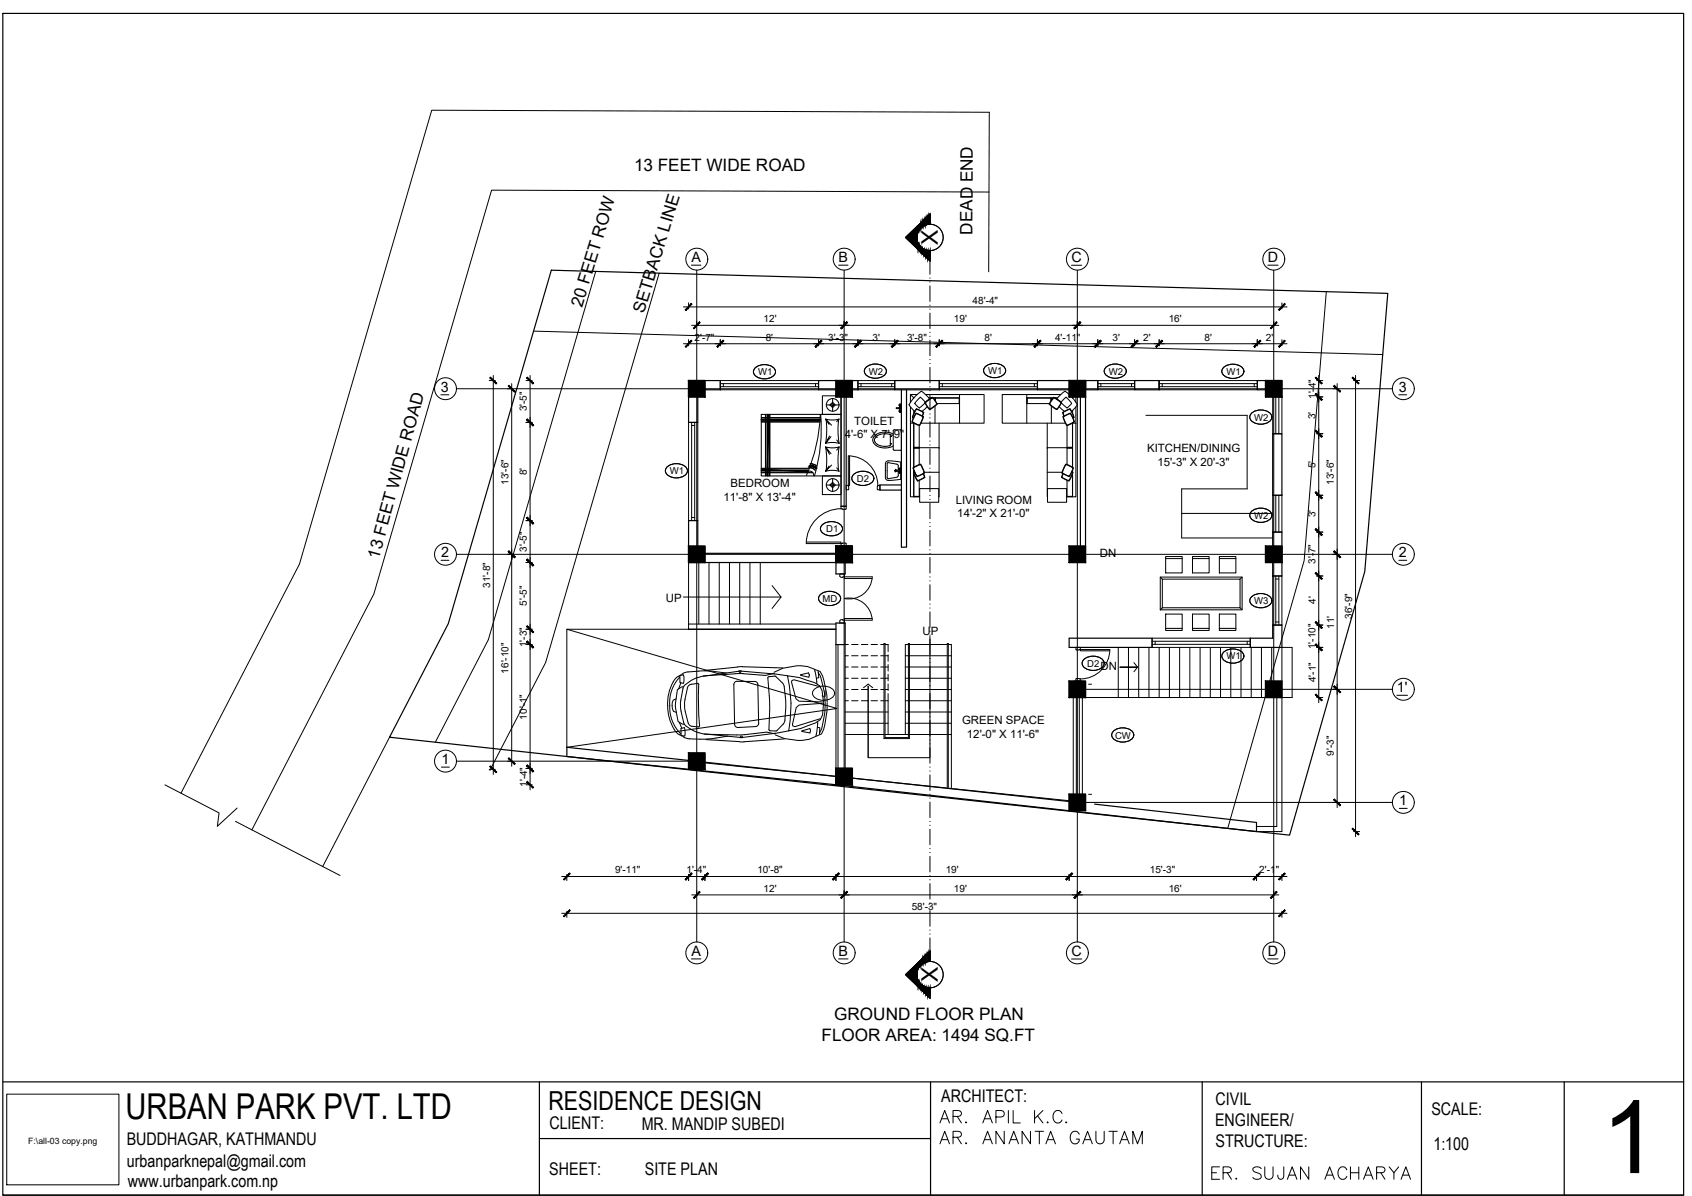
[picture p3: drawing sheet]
<svg xmlns="http://www.w3.org/2000/svg" width="420mm" height="297mm" viewBox="0 0 420 297" stroke-linecap="round" stroke-linejoin="round" font-family="sans-serif">
<!-- layer: THIETBI -->
<g fill="none" stroke="#000" stroke-width=".25">
<path d="M226.1 98l.8 .8M226.9 98.8v.1M227.8 98h-1.7v1.9M228.6 98.7l.9 .9 .2 .5M228.6 98.7l-1.4 1.5M229.8 98h14.6v7.1h-15.7M230.6 98.8h.8M230.8 99.1l-1.9-1.9a8 8 0 0 0-3.1 3.4l1.3 1.6M231.5 98.8l1.1 1.5M231.5 98.8l-1.7 1.2M231.6 98.7l-1.9 1.3M231.6 98.7l1.1 1.7-1 .8-.9 .5-1.1-1.6"/>
<path d="M231.7 98.8h6.6M232 99.2h.1M232.2 98.8v.6M232.3 98.9v.7M238.2 98.9v1.3M238.3 98.9h-6.1v.6M238.3 98v7.1M255 98.8h6.6M255 98v7.1M255.1 98.9v1.3M261 98.9v.7M261 98.9h-6v1.3h5.6"/>
<path d="M261.1 98.8l-.1 .7M261.2 99.2h.1M261.7 98.7l-1.2 1.7 1.9 1.3 1.2-1.7-1.9-1.3M261.9 98.8h.8M262.4 99.1l2-1.9a7.8 7.8 0 0 1 3.1 3.4l-1.4 1.6M263.4 98h-14.5v7.1h15.6M264.7 98.7l-1.2 1.2M264.7 98.7l.6 .5 .8 1M265.5 98h1.7v1.9M267.2 98l-.9 .9M217.3 109.8a3.6 3.6 0 0 0 3.8 .8M217.3 108.8l-.2 .5 .2 .5"/>
<path d="M217.6 110.7l.9 .4M217.6 107.9a1.55 1.55 0 0 0-.9 1.4 1.55 1.55 0 0 0 .9 1.4M218.5 107.5l-.9 .4M218.6 107.5l1.2-.2 1.2 .2M218.6 111.1l1.2 .2 1.2-.2M220.6 114.9l2.3 .5 .2 .3v1.1M220.6 114.9l-.3 .2 .1 3.7 2.5-.4 .2-.3v-1.1M221 107.5l.8 .3M221.1 108.3l.2 .1zM221.1 110.2l.2 .1zM221.1 108v2.6M221.1 107.9a3.6 3.6 0 0 0-3.8 .9"/>
<path d="M221.8 107v4.6l.3 .2 1.7-.1v-4.7M221.8 110.7l-.8 .4M222.1 106.8h1.5M222.1 106.7l-.3 .3M222.1 116.9h.6M222.4 116.6v.6M222.6 101.5h.8M222.6 101.5v-.2l1.1-.1v.3h-.3M222.7 116.8v.2l.6 .1M223.2 116.8v-.5h.4v1.2h-.4v-.4M223.2 101.3a.31 .31 0 0 1 .5-.2 .31 .31 0 0 1 0 .5 .31 .31 0 0 1-.5-.1M223.3 116.7l-.6 .1"/>
<path d="M223.3 117v.2M223.3 116.6v.1M223.3 116.7h.1M223.3 102.2l.2 .1M223.3 100.7l.2 .1M223.4 102.1h.1M223.4 100.6h.1M223.4 116.6v.1M223.4 117.1v.1M223.5 100.4l-.2 .2M223.5 116.6v.6M223.5 102l-.1 .1"/>
<path d="M223.5 100.5h.1M223.5 100.7v.1M223.5 102.2v.1M223.6 100.5h.1M223.6 100.7v.1M223.6 101.9v.1M223.6 102.2v.1M223.6 100.4l.1 .2M223.6 101.9l.1 .1M223.6 106.7l.3 .3M223.6 102.1h.1M223.6 100.6h.1"/>
<path d="M223.7 114.8v4.2M223.7 102.2l-.1 .1M223.7 100.7l-.1 .1M223.9 118.9l-.7 .2a5.6 5.6 0 0 1-3.1 0l-.2-.5v-3.5l.2-.4a6.8 6.8 0 0 1 3.8 .2l-.1 4M226.1 105.1v18.3h2.3M226.1 105.1h.8M226.1 101.1v4M226.5 104.8l1 .6 .9 .2M226.5 104.8l.3-1 .7-1.2 .7 .3 1.1 .6-.9 2.1M226.6 103.7l.2 .1M226.9 111.3h1.4M226.9 105.2h.2"/>
<path d="M226.9 111.1h1.4M226.9 111.2h6.3v.1M226.9 102v.6M226.9 116.8v.4M226.9 117.7v5.7M227 117.1l-.1 .1a3.1 3.1 0 0 0 .9 2.3l1.9-.9M227.1 117.2l-.2 .1 .2 .5 .7 1.5M227.5 102.8l-.9 1.9M227.5 102.8l1.7 .8-.5 1.2-.4 .8-1.7-.9M227.6 101.5l1.8 .9-.3 1M227.6 101.5l-.7 1.2-.3 1M227.7 118.4l1.9-.9-1-2.2-.8 .3-1.1 .6 .3 1 .7 1.2"/>
<path d="M227.8 119.3h.1M228.3 105.7v5.5h-1.4v-6.1v11v-4.9h1.4v4.2M228.3 119.3v4h-1.4M229.2 102.4l-1.5-.7a3.3 3.3 0 0 0-1 2l.1 .1M229.2 102.4l-.2 .9M229.3 117.7l.2 .8-1.6 .8M229.3 117.6l.4 1M229.4 117.4v.1M229.5 117.4l-.9-2-1.8 .9 1 1.9 1.6-.7M229.5 117.3h3.7M229.7 100.1l-1.4 1.2-1.1-1.1M229.8 100l1 1.6 1.8-1.3"/>
<path d="M230.2 101l-1.2 1.1M232.2 100.9v4.2M232.6 100.2h5.7M233.2 105.1l-.1 18.3M260.1 105.1v18.3M260.1 117.3h3.6M261.1 100.9v4.2M263 101l1.3 1.1M263.5 100l-1.8-1.2-1 1.6M263.5 100l-1.1 1.6-1.7-1.2M263.6 100.1l1.4 1.2 1.1-1.1M263.7 117.5l1.8 .9 1-2.2-1-.6-.9-.3-.9 2.2"/>
<path d="M263.8 117.4l1.7 .8 .9-1.9-1.7-.9-.9 2M263.9 102.4l.3 1M263.9 102.4l1.8-.9 .7 1.2 .3 1M263.9 117.6l-.3 1 1.8 .9M264 117.7l-.2 .8 1.6 .8M264.2 103.3l-.2-.8 1.6-.8a3.3 3.3 0 0 1 .9 2v.1M265 105.7v5.5h1.3v-6.1v11v-4.9h-1.3v4.2M265 119.3v4h1.3M265 111.3h1.3M265 111.1h1.3M265.8 102.6l1 2.2-1.1 .6-.8 .2M265.8 102.8l-1.7 .7"/>
<path d="M265.8 102.8l.9 1.9-1 .6-.8 .3-.6-1.2-.2-.9M265.8 102.6l-1.9 .9 1 2.1M266.2 105.2h.1M266.2 117.2l.1 .1-.1 .5-.8 1.5M266.2 117.1l.1 .1a2.85 2.85 0 0 1-.9 2.3M266.3 102v.6M266.3 116.8v.4M266.3 117.7v5.7M266.3 111.2h-6.2v.1M266.7 103.7l-.2 .1M267.2 105.1v18.3h-2.3M267.2 105.1h-.9"/>
<path d="M267.2 101.1v4M226.9 123.3h1.4M228.4 121.4h4.7v3.3h-4.7zM260.1 121.4h4.8v3.3h-4.8zM265 123.3h1.3M289.5 138.2h4.1v4.1h-4.1zM289.5 138.7h4.1M296.1 138.2h4.1v4.1h-4.1zM296.1 138.7h4.1M302.8 138.2h4.1v4.1h-4.1zM302.8 138.7h4.1M288.1 143.3h20.3v8.2h-20.3z"/>
<path d="M288.1 143.3l.5 .5M288.6 143.8h19.3v7.1h-19.3zM288.6 150.9l-.5 .6M289.5 152.5h4.1v4.1h-4.1zM289.5 156.1h4.1M296.1 152.5h4.1v4.1h-4.1zM296.1 156.1h4.1M302.8 152.5h4.1v4.1h-4.1zM302.8 156.1h4.1M307.9 150.9l.5 .6M308.4 143.3l-.5 .5"/>
<circle cx="222.4" cy="116.9" r=".22"/>
<circle cx="222.4" cy="116.9" r=".18"/>
<circle cx="223.3" cy="100.6" r=".05"/>
<circle cx="223.3" cy="102.1" r=".05"/>
<circle cx="223.4" cy="117.3" r=".18"/>
<circle cx="223.4" cy="116.5" r=".18"/>
<circle cx="223.5" cy="102.1" r=".29"/>
<circle cx="223.5" cy="100.6" r=".29"/>
<circle cx="223.5" cy="102.1" r=".1"/>
<circle cx="223.5" cy="100.6" r=".1"/>
<circle cx="223.5" cy="101.4" r=".1"/>
<circle cx="223.5" cy="101.9" r=".05"/>
<circle cx="223.5" cy="100.4" r=".05"/>
<circle cx="223.5" cy="102.3" r=".05"/>
<circle cx="223.5" cy="100.8" r=".05"/>
<circle cx="223.7" cy="102.1" r=".05"/>
<circle cx="223.7" cy="100.6" r=".05"/>
</g>
<!-- layer: column -->
<g fill="#000" stroke="#000" stroke-width=".25">
<path d="M171 94.5v4.1h4zM171 94.5h4v4.1z"/>
<path d="M207.6 94.5v4.1h4zM207.6 94.5h4v4.1z"/>
<path d="M265.5 94.5v4.1h4.1zM265.5 94.5h4.1v4.1z"/>
<path d="M314.3 94.5v4.1h4zM314.3 94.5h4v4.1z"/>
<path d="M171 135.6v4.1h4zM171 135.6h4v4.1z"/>
<path d="M207.6 135.6v4.1h4zM207.6 135.6h4v4.1z"/>
<path d="M207.6 135.6v4.1h4zM207.6 135.6h4v4.1z"/>
<path d="M265.5 135.6v4.1h4.1zM265.5 135.6h4.1v4.1z"/>
<path d="M314.3 135.6v4.1h4zM314.3 135.6h4v4.1z"/>
<path d="M265.5 169.2v4h4.1zM265.5 169.2h4.1v4z"/>
<path d="M314.3 169.2v4h4zM314.3 169.2h4v4z"/>
<path d="M171 187v4.1h4zM171 187h4v4.1z"/>
<path d="M207.6 190.8v4.1h4zM207.6 190.8h4v4.1z"/>
<path d="M207.6 190.8v4.1h4zM207.6 190.8h4v4.1z"/>
<path d="M265.5 197.3v4h4.1zM265.5 197.3h4.1v4z"/>
</g>
<g fill="none" stroke="#000" stroke-width=".36">
<path d="M171 94.5h4v4.1h-4zM207.6 94.5h4v4.1h-4zM265.5 94.5h4.1v4.1h-4.1zM314.3 94.5h4v4.1h-4zM171 135.6h4v4.1h-4zM207.6 135.6h4v4.1h-4zM265.5 135.6h4.1v4.1h-4.1zM314.3 135.6h4v4.1h-4zM265.5 169.2h4.1v4h-4.1zM314.3 169.2h4v4h-4zM171 187h4v4.1h-4zM207.6 190.8h4v4.1h-4z"/>
<path d="M265.5 197.3h4.1v4h-4.1z"/>
</g>
<!-- layer: mm_Wall -->
<g fill="none" stroke="#000" stroke-width=".3">
<path d="M171 94.5h7.9v2.3h-5.6v8.1h-2.3zM203.3 94.5h9.7v2.3h-9.7zM208.9 98.3v27.4h1.2v-27.4M222.2 94.5h11v2.3h-11zM223.8 96.8v39.1h1.3v-39.1M269.6 94.5h3v2.3h-3zM269.6 94.5h-12v2.3h10.7v39.1M269.6 94.5v41.4M281.7 94.5h6.1v2.3h-6.1zM287.8 94.5v2.3M314.3 94.5h-2.1v2.3h2.1M316 107.7h2.3v15.3h-2.3z"/>
<path d="M171 129.3h2.3v8.1h36.6v5.1h-2.3v-2.8h-36.6zM223.8 120.4h-5.3v1.3h5.3M316 132.2h2.3v10.9h-2.3zM207.6 154.7h2.3v5.4h-2.3zM265.5 158.5h20.6v2.3h-20.6zM310.5 158.5h5.5v-3.3h2.3v5.6h-7.8zM265.5 199.1l-124.7-13.5v2.3l67 7 104.2 11.6v-2.2l-40.2-4.6M266.5 198h2.3v1.7"/>
</g>
<!-- layer: interior -->
<g fill="none" stroke="#000" stroke-width=".25">
<path d="M171 139.7v16.6h36.6h-66.8v29.3l67-9.6-67-19.7M173.5 139.7v15.3M176.1 139.7v15.3M178.6 139.7v15.3M181.1 139.7v15.3M183.7 139.7v15.3M186.2 139.7v15.3M188.8 139.7v15.3M171 155h36.6M219.5 159.8h.3v23.4h5.8v-23.4h.2v23.6h-6.3zM209.9 160.1h.8M209.9 162.9h.8"/>
<path d="M209.9 165.7h.8M209.9 168.5h.8M209.9 171.2h.8M209.9 174h.8M209.9 176.8h9.6M209.9 179.6h9.6M211.5 160.1h1.6M211.5 162.9h1.6M211.5 165.7h1.6M211.5 168.5h1.6M211.5 171.2h1.6M211.5 174h1.6"/>
<path d="M213.9 160.1h1.6M213.9 162.9h1.6M213.9 165.7h1.6M213.9 168.5h1.6M213.9 171.2h1.6M213.9 174h1.6M216.3 160.1h1.6M216.3 162.9h1.6M216.3 165.7h1.6M216.3 168.5h1.6M216.3 171.2h1.6M216.3 174h1.6"/>
<path d="M218.7 160.1h.8M218.7 162.9h.8M218.7 165.7h.8M218.7 168.5h.8M218.7 171.2h.8M218.7 174h.8M219.8 160.1h.7v1.7M219.8 162.9h.7M219.8 165.7h.7M219.8 168.5h.7M219.8 171.2h.7M219.8 174h.7"/>
<path d="M219.8 176.8h.7M219.8 179.6h.7M220.5 172.3v10.1M220.5 162.6v1.6M220.5 165v1.7M220.5 167.5v1.6M220.5 169.9v1.6M224.8 162.9h.8M224.8 165.7h.8M224.8 168.5h.8M224.8 171.2h.8M224.8 174h.8"/>
<path d="M224.8 176.8h.8M224.8 179.6h.8M225.6 160.1h-.8v22.3M225.8 160.1h9.4M225.8 162.9h9.4M225.8 165.7h9.4M225.8 168.5h9.4M225.8 171.2h9.4M225.8 174h9.4M225.8 176.8h9.4M225.8 179.6h9.4M235.5 160.1h.7v35.6"/>
<path d="M235.5 162.9h.7M235.5 165.7h.7M235.5 168.5h.7M235.5 171.2h.7M235.5 174h.7M235.5 176.8h.7M235.5 179.6h.7M268 173.2h52.9M209.9 182.4h9.6M219.8 182.4h5.8M225.8 182.4h9.4M235.2 195.5v-35.7h.3v35.8"/>
<path d="M235.5 182.4h.7"/>
</g>
<!-- layer: VEHICULOS -->
<g fill="none" stroke="#000" stroke-width=".25">
<path d="M165.8 175.3a8.6 8.6 0 0 0 3 7.2l.3 .1 .1-1.7M166.9 175.3l.3 1.4 .8 .2M167.7 175.8l.7 3.4 1 .6 .6 .1M167.9 173.6l-.7 .3-.3 1.4M168 168.3a10 10 0 0 0-2.2 7M168.5 168l-.5 .3M168.7 179.4l.6 1.5M168.8 167.8l-.4 .2M168.8 168.2a10.8 10.8 0 0 0-.3 13.4l.6 .7M168.8 167.8l.2 1.8M168.8 167.8l.9-.2 .2 .8-.2 1.3M169 169.6l.7 .1"/>
<path d="M169.1 169.6l-.6 1.5M169.4 167.6l-.4 .1M169.8 170.5l-.6 .1-1 .7-.5 3.4 .1 1.1M170.2 170l-.5 .7-.7 4.3 .1 1.6 .8 3.1a2.97 2.97 0 0 0 1.5 1.4M171.6 170l1.6-.3 .3 .2v5.2M171.6 169.9a1.11 1.11 0 0 0-.9 .9l-.7 4.4 .2 1.5 .7 2.9a1.11 1.11 0 0 0 1 .8l1.5 .1M173.3 168.3l-1.3 .5-1.8 1.2M173.5 175.2l.2 5M173.5 166.7l-3 .2-1.1 .5M173.5 166.7l3.9 .1M177.4 166.8l3 .4M182.4 179.9l.3 .6 .6 .2"/>
<path d="M182.5 167.4l-7.8 .5-1.4 .4M183 169.2h4.4a.84 .84 0 0 1 .8 .9M183.1 169.2l-.6 .2-.3 .6 .2 9.9M183.5 166.6l8.8 .8M183.5 166.6l.1 .4 .4-.2v-.2l-9.4 1.4M188.2 170.1l.2 9.5a.84 .84 0 0 1-.8 .9l-4.3 .2M190.9 168.1l-.2 .3 .4 5.1v3.2M191.1 176.7l-.1 4.6 1.7 .3M192.1 167.3l-2 .5-5.5-.5h-2.1M192.2 167a11.6 11.6 0 0 1 11.5-.2 16.4 16.4 0 0 1 1.7 7.6M192.2 167.4l3.4 .4M192.4 167.9l-1.5 .2"/>
<path d="M192.4 167.9l1.8 1.7 .5 .9 .4 5.2-.2 3.4-.4 .8M194.4 165.9l-10.7-.3-8.8 .9M194.5 179.9l-1.6 1.6M198.9 167.6l1.9-.5 .2 .5-.1 .6-2-.5M198.9 167.6v.1M202.3 166.3l.1 .4M202.4 166.7l.5 3.1M203 179.8l-.3 2.6M203.1 179.3l-.1 .5M203.2 166.7l.1 1.6-.6 .2M203.2 167l.6 1a21.9 21.9 0 0 1 .2 13.1l-.5 .9M203.5 170.5l-6.4-1.7-.5 .2v.4l1.1 4.2 .7 .5 5.8 .2"/>
<path d="M204.2 174.7l-5.8 .4-.7 .6-.9 4.2 .1 .4 .5 .2 6.3-2M204.5 174.4l-.4-2.9-.6-1.2-1.2-.8-3.8-1.2-2.9-.5a32.9 32.9 0 0 1 .3 13.7l2.9-.6 3.7-1.3 1.2-.9 .6-1.2 .2-2.9M205.4 174.6a16.8 16.8 0 0 1-1.4 7.7 11.4 11.4 0 0 1-11.5 .2M169.1 182.6l.9 .2M169.2 180.9l.8-.2 .1 .8-.1 1.3M169.4 182.7l.3 .2M169.7 183l1.1 .4 3 .2 4-.3M171.5 181.1l2.1 .9M173.6 182l1.4 .4 7.8 .1M173.7 180.2l-.3 .3M174.9 182.3l9.4 .9M175.3 183.7l8.2 .5"/>
<path d="M180.7 182.8l-2.9 .5M183.5 184.2h1.3M192.4 182.3l-2-.5-5.4 .7h-2.1M192.6 182.1l-8.7 1.1v-.2l.2-.2 .3 .4M192.9 181.5l-.2 .1M194.8 183.5l-10 .7M195.9 181.5l-3.4 .6M201.2 181.3l-.1-.4-2 .7 2 .4 .1-.3M201.3 181.3l-.1 .4M202.7 182.4l-.1 .4M203 180.6l.6 .1-.1 1.6"/>
</g>
<!-- layer: FUR -->
<g fill="none" stroke="#000" stroke-width=".25">
<path d="M204.2 98.3h4.7v4.6h-4.7zM206.8 99.9l.6 .7-.6 .6-.7-.6zM206.8 99v1.3M189 102.9h19.9v15.3h-19.9zM189 116.9h11.5M189 117.3h12.8M189 117.4h12.9M189 116.3h11.7M189 116.4h11.7M189 104.8h14.6M189 103.7h14.7M189 104.7h14.6"/>
<path d="M189 103.8h14.7M189 104.3h14.7M190.1 102.9v15.3M190.2 102.9v15.3M190.6 102.9v15.3M191.1 102.9v15.3M191.2 102.9v15.3M200.3 117.4a1.01 1.01 0 0 1 1.2-.3 1.01 1.01 0 0 1 .5 1.1M200.8 116.2l1.1 .2 .5 .5M200.8 116.1l1.1 .2 .6 .4M201 115.6l.7 .1 .9 .5M201.2 115.2l.8 .2 .7 .4"/>
<path d="M201.2 115.1l1.6 .6M203.7 102.9a41.7 41.7 0 0 1-3.5 15.2M203.8 102.9a41.7 41.7 0 0 1-1.5 15.3M204.2 118.2h4.7v4.6h-4.7zM205 111a20.4 20.4 0 0 1 .1 6M205 117l1.7-.2 1.7 .2M205 111l1.7 .2 1.7-.2M205 110.1l1.7-.2 1.7 .2M205 104.1l1.7 .2 1.7-.2M205.1 104.1a20.4 20.4 0 0 1-.1 6M205.2 100.6h1.3M205.9 105.4l-.9-1.3 1.5 1.5"/>
<path d="M206 108.3l-1 1.8 1.4-1.7M206.4 112.7l-1.4-1.7 1 1.8M206.5 115.5l-1.5 1.5 .9-1.3M206.8 119.8l.6 .7-.6 .6-.7-.6zM206.8 100.8v1.3M206.8 118.9v1.3M207 100.6h1.3M207.8 111.8l.6-.8a20.4 20.4 0 0 0-.1 6M207.8 116.2l.6 .8M207.8 109.3l.6 .8M208.3 104.1a20.4 20.4 0 0 0 .1 6M208.4 104.1l-.6 .6"/>
<path d="M205.2 120.5h1.3M206.8 120.7v1.3M207 120.5h1.3"/>
<circle cx="206.8" cy="100.6" r="1.58"/>
<circle cx="206.8" cy="100.6" r=".22"/>
<circle cx="206.8" cy="120.5" r="1.58"/>
<circle cx="206.8" cy="120.5" r=".22"/>
</g>
<g fill="#000" stroke="#000" stroke-width=".25">
<path d="M190.5 102.9h.2l-.2 15.3zM190.7 102.9l-.2 15.3h.2z"/>
<path d="M189 116.7h11.5v.3zM189 116.7v.3h11.5z"/>
<path d="M201 115.6v.2l.4-.2zM201 115.8l.4-.2v.2zM201.4 115.6v.2l.5-.1zM201.4 115.8l.5-.1-.1 .2zM201.9 115.7l-.1 .2h.5zM201.8 115.9h.5l-.1 .2zM202.3 115.9l-.1 .2 .5 .1zM202.2 116.1l.5 .1-.2 .1z"/>
<path d="M189 104.2h14.7v.2zM189 104.2v.2h14.7z"/>
</g>
<!-- layer: DOOR -->
<path d="M208.5 142.5h1.2v.8l-.9 .1-.3-.3zM209.7 143.3v.4h6.9M209.7 143.3h6.9M216.6 143.2a5.7 5.7 0 0 1-6.9 5.4 5.7 5.7 0 0 1 6.9 5.4h-7.4v-.1h-.4l-.3 .3v.5h1.2v-1.1h6.9" fill="none" stroke="#000" stroke-width=".25"/>
<!-- layer: WIN -->
<g fill="none" stroke="#000" stroke-width=".25">
<path d="M178.9 94.5h24.4v2.3h-24.4zM178.9 95.3h24.4M178.9 96h24.4M179.6 95.3v.7M202.5 95.3v.7M213 94.5h9.2v2.3h-9.2zM213 95.3h9.2M213 96h9.2M213.8 95.3v.7M221.4 95.3v.7M233.2 94.5h24.4v2.3h-24.4zM233.2 95.3h24.4"/>
<path d="M233.2 96h24.4M234 95.3v.7M256.9 95.3v.7M272.6 94.5h9.1v2.3h-9.1zM272.6 95.3h9.1M272.6 96h9.1M273.4 95.3v.7M281 95.3v.7M287.8 94.5h24.4v2.3h-24.4zM287.8 95.3h24.4M287.8 96h24.4M288.6 95.3v.7"/>
<path d="M311.4 95.3v.7M316 98.6h2.3v9.1h-2.3zM316.8 98.6v9.1M317.6 98.6v9.1M171 104.9h2.3v24.4h-2.3zM171.7 105.7h.8M171.7 104.9v24.4M172.5 104.9v24.4M211 113.2v7.4h-.3M171.7 128.5h.8M200.2 134.6h8.7v.4M208.9 135l1.1-.1 .1 .7h-1.2z"/>
<path d="M208.9 125.7h1.2v.7l-.1 .1-1.1-.1zM208.9 126.4a8.6 8.6 0 0 0-8.7 8.6h8.7M210.1 120.6h.6v1h-.6zM218 120.6h.5v1l-.7-.1zM218 120.5a7.3 7.3 0 0 0-7.3-7.3v7.4M316 123h2.3v9.2h-2.3zM316.8 123v9.2M317.6 123v9.2M286.1 158.5h24.4v2.3h-24.4zM286.1 159.3h24.4M286.9 159.3v.7M309.7 159.3v.7"/>
<path d="M316 143.1h2.3v12.1h-2.3zM316.8 143.8h.8M316.8 154.5h.8M316.8 143.1v12.1M317.6 143.1v12.1M207.6 160.1v30.7M208.1 160.1v30.7M266.5 169.2h2.3v28.8h-2.3zM267.2 160.8h1.1v.5l-1 .1zM267.2 168.6h1.1v.6h-1.1zM267.3 169.2v28.8M268 169.2v28.8"/>
<path d="M268.3 161.3v.3h7.3M268.3 161.3h7.3M270.3 169.9h.8M275.6 161.3a7.3 7.3 0 0 1-7.3 7.3M286.1 160h24.4M288.6 173.2h29.5M317.1 173.2v32.1h-5.1M318.3 173.2v33.3h-6.3M41 194.9l13.4 7-.4 3.3 4.9-4.5M270.3 197.3h.8M58.5 204l25.9 13.4"/>
</g>
<!-- layer: dimension -->
<g fill="none" stroke="#000" stroke-width=".25">
<path d="M169.7 76.2h149.9M171 75.2v1.5M173 79.8v1M209.6 79.8v1M267.5 79.8v1M316.3 79.8v1M318.3 75.2v1.5M121.5 94.5h1.5M122.5 93.2v99.1M126 96.5h1.1M127.1 95.3v95M130.6 94.5h1.5"/>
<path d="M131.6 93.2v103M169.7 85.4h149.9M171 84.4v1.5M171.7 80.8h145.9M178.9 84.4v1.5M203.3 84.4v1.5M213 84.4v1.5M222.2 84.4v1.5M233.2 84.4v1.5M257.6 84.4v1.5M272.6 84.4v1.5M281.7 84.4v1.5"/>
<path d="M287.8 84.4v1.5M312.2 84.4v1.5M318.3 84.4v1.5M327 94.5h1.5M327 98.6h1.5M327.5 93.2v81.3M331 96.5h1M332 95.3v105.3M336.1 94.5h1.5M336.6 93.2v114.6M130.6 104.9h1.5M284.5 103.2h25.2v18.2h-16.3v12.2h22.6"/>
<path d="M327 107.7h1.5M126 137.7h1.1M130.6 129.3h1.5M130.6 139.7h1.5M293.4 127.5h22.6M327 123h1.5M327 132.2h1.5M331 137.7h1M130.6 156.3h1.5M191.7 145.4l2.3 2.9h-24.3M194 148.3l-2.3 2.8M230.9 158v30.2h-15.3v-17.8v17.8"/>
<path d="M327 143.1h1.5M327 155.2h1.5M130.6 160.1h1.5M207.6 160.1h1.6M214.4 170.8l1.2-.9 1.1 .9M281.6 164.6l.9 1.1-.9 1.1M282.5 165.7h-4.4h4.4M327 160.8h1.5M327 173.2h1.5M331 171.2h1M121.5 191.1h1.5M126 189h1.1"/>
<path d="M130.6 190.8h1.5M130.6 194.9h1.5M331 199.3h1M139.5 217.7h180.1M140.8 217.2v1.5M171 217.2v1.5M175 217.2v1.5M207.6 217.2v1.5M265.5 217.2v1.5M312 217.2v1.5M318.3 217.2v1.5M336.1 206.5h1.5"/>
<path d="M139.5 226.8h180.1M140.8 226.3v1.5M171.7 222.3h145.9M173 221.2v1.1M209.6 221.2v1.1M267.5 221.2v1.1M316.3 221.2v1.1M318.3 226.3v1.5M233.4 278.9l1.2-3.1 1.2 3.1M233.8 277.9h1.5M236.7 277.3l1.7-.2a.7 .7 0 0 0 0-1.1l-1.7-.2v3.1M237.7 277.3l1 1.6"/>
<path d="M239.9 278.6l-.1 .2 .1 .1 .2-.1M244.1 278.9l1.1-3.1 1.2 3.1M244.5 277.9h1.5M247.3 277.4h1.3a.8 .8 0 0 0 .8-.8 .8 .8 0 0 0-.8-.8h-1.3v3.1M250.4 275.8v3.1M251.6 275.8v3.1h1.8M256.9 275.8v3.1M257.6 277.1l1.4 1.8M259 275.8l-2.1 2.1M260.2 278.6l-.2 .2 .2 .1 .1-.1M263.7 276.5a1.14 1.14 0 0 0-1.3-.7 1.14 1.14 0 0 0-.9 1.2 1.36 1.36 0 0 0 .3 1.5 1.36 1.36 0 0 0 1.5 .3l.4-.6M264.8 278.6l-.2 .2 .2 .1 .1-.1"/>
<path d="M233.4 284.1l1.2-3.1 1.2 3.1M233.8 283h1.5M236.7 282.5l1.7-.2a.72 .72 0 0 0 0-1.2l-1.7-.1v3.1M237.7 282.5l1 1.6M239.9 283.8l-.1 .1 .1 .2 .2-.2M244.1 284.1l1.1-3.1 1.2 3.1M244.5 283h1.5M249.4 281v3.1l-2.1-3.1v3.1M250.5 284.1l1.2-3.1 1.2 3.1M251 283h1.5M255.9 281v3.1l-2.1-3.1v3.1M257 281h2.1"/>
<path d="M258.1 281v3.1M259.7 284.1l1.2-3.1 1.2 3.1M260.2 283h1.4M268 281.7a1.14 1.14 0 0 0-1.3-.7 1.14 1.14 0 0 0-.9 1.2 1.36 1.36 0 0 0 .3 1.4 1.36 1.36 0 0 0 1.4 .3l.5-.6v-.4h-.7M268.9 284.1l1.2-3.1 1.2 3.1M269.3 283h1.5M272.1 281v2.2a1.04 1.04 0 0 0 1.1 .9 1.04 1.04 0 0 0 1-.9v-2.2M275.4 281h2.1M276.4 281v3.1M278 284.1l1.2-3.1 1.2 3.1M278.5 283h1.5M281.3 284.1v-3.1l1.2 3.1 1.2-3.1v3.1"/>
</g>
<!-- layer: TEXT -->
<g fill="none" stroke="#000" stroke-width=".25">
<path d="M187.5 91.4a3.5 3.5 0 0 1 5 .5 1.83 1.83 0 0 1-1.9 2.1 2.81 2.81 0 0 1-3.5-1.7zM215 91.3a3.5 3.5 0 0 1 5 .4 1.83 1.83 0 0 1-1.9 2.2 2.81 2.81 0 0 1-3.5-1.7zM244.6 91.1a3.5 3.5 0 0 1 5 .5 1.83 1.83 0 0 1-1.9 2.1 2.81 2.81 0 0 1-3.5-1.7zM274.6 91.3a3.5 3.5 0 0 1 5 .4 1.83 1.83 0 0 1-1.9 2.2 2.81 2.81 0 0 1-3.5-1.7zM303.8 91.3a3.5 3.5 0 0 1 5 .4 1.83 1.83 0 0 1-1.9 2.2 2.81 2.81 0 0 1-3.5-1.7zM165.6 116a3.5 3.5 0 0 1 5 .5 1.83 1.83 0 0 1-1.9 2.1 2.81 2.81 0 0 1-3.5-1.7zM211.9 117.9a3.5 3.5 0 0 1 5 .4 1.83 1.83 0 0 1-1.9 2.2 2.81 2.81 0 0 1-3.5-1.7zM310.7 102.7a3.5 3.5 0 0 1 5 .4 1.83 1.83 0 0 1-1.9 2.2 2.81 2.81 0 0 1-3.5-1.7zM204.1 130.4a3.5 3.5 0 0 1 5 .4 1.83 1.83 0 0 1-1.9 2.2 2.81 2.81 0 0 1-3.5-1.7zM310.7 127.1a3.5 3.5 0 0 1 5 .4 1.83 1.83 0 0 1-1.9 2.2 2.81 2.81 0 0 1-3.5-1.7zM203.6 147.7a3.5 3.5 0 0 1 5 .5 1.83 1.83 0 0 1-1.9 2.1 2.81 2.81 0 0 1-3.4-1.7zM310.7 148.3a3.5 3.5 0 0 1 5 .4 1.83 1.83 0 0 1-1.9 2.2 2.81 2.81 0 0 1-3.5-1.7z"/>
<path d="M202.1 171.3a3.5 3.5 0 0 1 5 .4 1.83 1.83 0 0 1-1.9 2.2 2.81 2.81 0 0 1-3.4-1.7zM269.1 163.8a3.5 3.5 0 0 1 5 .5 1.83 1.83 0 0 1-1.9 2.1 2.81 2.81 0 0 1-3.5-1.7zM303.8 162a3.5 3.5 0 0 1 5 .5 1.83 1.83 0 0 1-1.9 2.1 2.81 2.81 0 0 1-3.5-1.7zM276.4 181.6a3.5 3.5 0 0 1 5 .5 1.83 1.83 0 0 1-1.9 2.1 2.81 2.81 0 0 1-3.4-1.7z"/>
</g>
<!-- layer: Wall Medium -->
<path d="M209.9 160.1v30.7" fill="none" stroke="#000" stroke-width=".25"/>
<!-- layer: Hatch_.05 -->
<g fill="#000" stroke="#000" stroke-width=".25">
<path d="M224.9 59l2.7-2.7v5.3zM224.9 242.1l2.7-2.7v5.3z"/>
<path d="M227.6 56.3v2.7zM227.7 56.3l-.1 2.7z"/>
<path d="M227.6 59v2.6zM227.7 59.5v2.2z"/>
<path d="M227.6 56.3v2.7zM227.7 56.3l-.1 2.7z"/>
<path d="M227.6 59v2.6zM227.7 59.5v2.2z"/>
<path d="M227.7 56.3v2.2l.1-2.3zM227.8 56.2l-.1 2.3z"/>
<path d="M227.7 59.5v2.2l.1-1.7zM227.8 60v1.8l-.1-.1z"/>
<path d="M227.7 56.3v2.2l.1-2.3zM227.8 56.2l-.1 2.3z"/>
<path d="M227.7 59.5v2.2l.1-1.7zM227.8 60v1.8l-.1-.1z"/>
<path d="M227.8 56.2v1.8l.2-2zM228 56v1.5l-.2 .5z"/>
<path d="M227.8 60v1.8l.2-1.3zM228 60.5v1.5l-.2-.2z"/>
<path d="M227.8 56.2v1.8l.2-2zM228 56v1.5l-.2 .5z"/>
<path d="M227.8 60v1.8l.2-1.3zM228 60.5v1.5l-.2-.2z"/>
<path d="M228 56v1.5l.3-1.8zM228.3 55.7v1.4l-.3 .4z"/>
<path d="M228 56v1.5l.3-1.8zM228.3 55.7v1.4l-.3 .4z"/>
<path d="M228.3 55.7v1.4l.3-1.7zM228.6 55.4v1.3l-.3 .4z"/>
<path d="M228.3 55.7v1.4l.3-1.7zM228.6 55.4v1.3l-.3 .4z"/>
<path d="M228.6 55.4v1.3l.4-1.7zM229 55v1.3l-.4 .4z"/>
<path d="M228.6 55.4v1.3l.4-1.7zM229 55v1.3l-.4 .4z"/>
<path d="M229 55v1.3l.4-1.7zM229.4 54.6v1.5l-.4 .2z"/>
<path d="M229 55v1.3l.4-1.7zM229.4 54.6v1.5l-.4 .2z"/>
<path d="M229.4 54.6v1.5l.5-2zM229.9 54.1v1.8l-.5 .2z"/>
<path d="M229.4 54.6v1.5l.5-2zM229.9 54.1v1.8l-.5 .2z"/>
<path d="M229.9 54.1v1.8l.5-2.2zM230.4 53.7v2l-.5 .2z"/>
<path d="M229.9 54.1v1.8l.5-2.2zM230.4 53.7v2l-.5 .2z"/>
<path d="M230.4 53.7v2l.5-2.5zM230.9 53.2v2.5h-.5z"/>
<path d="M230.4 53.7v2l.5-2.5zM230.9 53.2v2.5h-.5z"/>
<path d="M228 60.5v1.5l.3-1.1zM228.3 60.9v1.4l-.3-.3z"/>
<path d="M228 60.5v1.5l.3-1.1zM228.3 60.9v1.4l-.3-.3z"/>
<path d="M228.3 60.9v1.4l.3-1zM228.6 61.3v1.3l-.3-.3z"/>
<path d="M228.3 60.9v1.4l.3-1zM228.6 61.3v1.3l-.3-.3z"/>
<path d="M228.6 61.3v1.3l.4-1zM229 61.6v1.4l-.4-.4z"/>
<path d="M228.6 61.3v1.3l.4-1zM229 61.6v1.4l-.4-.4z"/>
<path d="M229 61.6v1.4l.4-1.1zM229.4 61.9v1.5l-.4-.4z"/>
<path d="M229 61.6v1.4l.4-1.1zM229.4 61.9v1.5l-.4-.4z"/>
<path d="M229.4 61.9v1.5l.5-1.3zM229.9 62.1v1.7l-.5-.4z"/>
<path d="M229.4 61.9v1.5l.5-1.3zM229.9 62.1v1.7l-.5-.4z"/>
<path d="M229.9 62.1v1.7l.5-1.6zM230.4 62.2v2.1l-.5-.5z"/>
<path d="M229.9 62.1v1.7l.5-1.6zM230.4 62.2v2.1l-.5-.5z"/>
<path d="M230.4 62.2v2.1l.5-2zM230.9 62.3v2.5l-.5-.5z"/>
<path d="M230.4 62.2v2.1l.5-2zM230.9 62.3v2.5l-.5-.5z"/>
<path d="M227.6 239.4v2.7zM227.7 239.4l-.1 2.7z"/>
<path d="M227.6 239.4v2.7zM227.7 239.4l-.1 2.7z"/>
<path d="M227.7 239.4v2.2l.1-2.4zM227.8 239.2l-.1 2.4z"/>
<path d="M227.7 239.4v2.2l.1-2.4zM227.8 239.2l-.1 2.4z"/>
<path d="M227.8 239.2v1.9l.2-2zM228 239.1v1.5l-.2 .5z"/>
<path d="M227.8 239.2v1.9l.2-2zM228 239.1v1.5l-.2 .5z"/>
<path d="M228 239.1v1.5l.3-1.8zM228.3 238.8v1.3l-.3 .5z"/>
<path d="M228 239.1v1.5l.3-1.8zM228.3 238.8v1.3l-.3 .5z"/>
<path d="M228.3 238.8v1.3l.3-1.6zM228.6 238.5v1.2l-.3 .4z"/>
<path d="M228.3 238.8v1.3l.3-1.6zM228.6 238.5v1.2l-.3 .4z"/>
<path d="M228.6 238.5v1.2l.4-1.6zM229 238.1v1.3l-.4 .3z"/>
<path d="M228.6 238.5v1.2l.4-1.6zM229 238.1v1.3l-.4 .3z"/>
<path d="M229 238.1v1.3l.4-1.7zM229.4 237.7v1.4l-.4 .3z"/>
<path d="M229 238.1v1.3l.4-1.7zM229.4 237.7v1.4l-.4 .3z"/>
<path d="M229.4 237.7v1.4l.5-1.9zM229.9 237.2v1.7l-.5 .2z"/>
<path d="M229.4 237.7v1.4l.5-1.9zM229.9 237.2v1.7l-.5 .2z"/>
<path d="M229.9 237.2v1.7l.5-2.2zM230.4 236.7v2.1l-.5 .1z"/>
<path d="M229.9 237.2v1.7l.5-2.2zM230.4 236.7v2.1l-.5 .1z"/>
<path d="M230.4 236.7v2.1l.5-2.6zM230.9 236.2v2.6h-.5z"/>
<path d="M230.4 236.7v2.1l.5-2.6zM230.9 236.2v2.6h-.5z"/>
<path d="M227.6 242.1v2.6zM227.7 242.6v2.2z"/>
<path d="M227.6 242.1v2.6zM227.7 242.6v2.2z"/>
<path d="M227.7 242.6v2.2l.1-1.7zM227.8 243.1v1.8l-.1-.1z"/>
<path d="M227.7 242.6v2.2l.1-1.7zM227.8 243.1v1.8l-.1-.1z"/>
<path d="M227.8 243.1v1.8l.2-1.3zM228 243.6v1.5l-.2-.2z"/>
<path d="M227.8 243.1v1.8l.2-1.3zM228 243.6v1.5l-.2-.2z"/>
<path d="M228 243.6v1.5l.3-1.1zM228.3 244v1.3l-.3-.2z"/>
<path d="M228 243.6v1.5l.3-1.1zM228.3 244v1.3l-.3-.2z"/>
<path d="M228.3 244v1.3l.3-.9zM228.6 244.4v1.2l-.3-.3z"/>
<path d="M228.3 244v1.3l.3-.9zM228.6 244.4v1.2l-.3-.3z"/>
<path d="M228.6 244.4v1.2l.4-.9zM229 244.7v1.3l-.4-.4z"/>
<path d="M228.6 244.4v1.2l.4-.9zM229 244.7v1.3l-.4-.4z"/>
<path d="M229 244.7v1.3l.4-1zM229.4 245v1.5l-.4-.5z"/>
<path d="M229 244.7v1.3l.4-1zM229.4 245v1.5l-.4-.5z"/>
<path d="M229.4 245v1.5l.5-1.3zM229.9 245.2v1.7l-.5-.4z"/>
<path d="M229.4 245v1.5l.5-1.3zM229.9 245.2v1.7l-.5-.4z"/>
<path d="M229.9 245.2v1.7l.5-1.6zM230.4 245.3v2.1l-.5-.5z"/>
<path d="M229.9 245.2v1.7l.5-1.6zM230.4 245.3v2.1l-.5-.5z"/>
<path d="M230.4 245.3v2.1l.5-2.1zM230.9 245.3v2.6l-.5-.5z"/>
<path d="M230.4 245.3v2.1l.5-2.1zM230.9 245.3v2.6l-.5-.5z"/>
</g>
<!-- layer: Hatch_.09 -->
<g fill="none" stroke="#000" stroke-width=".25">
<path d="M230.9 55.7v-2.5l-6 5.8 6 5.8v-2.5M230.9 238.8v-2.6l-6 5.9 6 5.8v-2.6"/>
<circle cx="230.9" cy="59" r="3.3"/>
<circle cx="230.9" cy="242.1" r="3.3"/>
</g>
<!-- layer: Dimension_.09 -->
<path d="M230.9 53.2v2.5M230.9 62.3v2M230.9 236.2v2.6M230.9 245.3v2.1" fill="none" stroke="#000" stroke-width=".25"/>
<!-- layer: Hidden line_.13 -->
<g fill="none" stroke="#000" stroke-width=".25">
<path d="M230.9 64.8v3.3M230.9 71v3.9M230.9 77.8v3.8M230.9 84.5v3.9M230.9 91.2v3.9M230.9 98v3.8M230.9 104.7v3.9M230.9 111.5v3.8M230.9 118.2v3.9M230.9 125v3.8M230.9 131.7v3.9M230.9 138.5v3.8"/>
<path d="M230.9 145.2v3.9M230.9 152v3.8M230.9 158.7v3.9M230.9 165.5v3.8M230.9 172.2v3.9M230.9 179v3.8M230.9 185.7v3.9M230.9 192.5v3.8M230.9 199.2v3.9M230.9 206v3.8M230.9 212.7v3.9M230.9 219.4v3.9"/>
<path d="M230.9 226.2v3.8M230.9 232.9v3.3"/>
</g>
<g fill="#000" stroke="#000" stroke-width=".25">
<circle cx="230.9" cy="75.8" r=".04"/>
<circle cx="230.9" cy="76.8" r=".04"/>
<circle cx="230.9" cy="70" r=".04"/>
<circle cx="230.9" cy="69.1" r=".04"/>
<circle cx="230.9" cy="96.1" r=".04"/>
<circle cx="230.9" cy="89.3" r=".04"/>
<circle cx="230.9" cy="82.6" r=".04"/>
<circle cx="230.9" cy="109.6" r=".04"/>
<circle cx="230.9" cy="102.8" r=".04"/>
<circle cx="230.9" cy="116.3" r=".04"/>
<circle cx="230.9" cy="117.3" r=".04"/>
<circle cx="230.9" cy="136.5" r=".04"/>
<circle cx="230.9" cy="129.8" r=".04"/>
<circle cx="230.9" cy="123" r=".04"/>
<circle cx="230.9" cy="143.3" r=".04"/>
<circle cx="230.9" cy="157.8" r=".04"/>
<circle cx="230.9" cy="151" r=".04"/>
<circle cx="230.9" cy="144.3" r=".04"/>
<circle cx="230.9" cy="178" r=".04"/>
<circle cx="230.9" cy="177" r=".04"/>
<circle cx="230.9" cy="170.3" r=".04"/>
<circle cx="230.9" cy="163.5" r=".04"/>
<circle cx="230.9" cy="184.7" r=".04"/>
<circle cx="230.9" cy="197.3" r=".04"/>
<circle cx="230.9" cy="191.5" r=".04"/>
<circle cx="230.9" cy="210.8" r=".04"/>
<circle cx="230.9" cy="205" r=".04"/>
<circle cx="230.9" cy="218.5" r=".04"/>
<circle cx="230.9" cy="232" r=".04"/>
<circle cx="230.9" cy="231" r=".04"/>
</g>
<!-- layer: A-ANNO-GRID-LINE -->
<path d="M173 67.1v166.9M209.6 67.1v166.9M267.5 67.1v166.9M316.3 67.1v166.9M113.3 96.5h232.5M113.3 137.7h232.5M265.5 171.2h80.3M113.3 189h57.7l98.6 10.3h76.2" fill="none" stroke="#000" stroke-width=".25"/>
<!-- layer: A-ANNO-GRID -->
<g fill="none" stroke="#000" stroke-width=".25">
<path d="M171.7 65.9h2.4M208.2 65.9h2.4M266.1 65.9h2.5M314.8 65.9h2.6M109.5 98.1h2M347.3 98.1h2M109.5 139.2h2M347.4 139.2h1.9M346.9 172.7h2.6M109.6 190.5h2M347.5 200.8h1.9M171.7 238.2h2.4"/>
<path d="M208.2 238.2h2.4M266.1 238.2h2.5M314.8 238.2h2.6"/>
<circle cx="173" cy="64.4" r="2.72"/>
<circle cx="209.6" cy="64.4" r="2.72"/>
<circle cx="267.5" cy="64.4" r="2.72"/>
<circle cx="316.3" cy="64.4" r="2.72"/>
<circle cx="110.6" cy="96.5" r="2.72"/>
<circle cx="348.5" cy="96.5" r="2.72"/>
<circle cx="110.6" cy="137.7" r="2.72"/>
<circle cx="348.5" cy="137.7" r="2.72"/>
<circle cx="348.5" cy="171.2" r="2.72"/>
<circle cx="110.6" cy="189" r="2.72"/>
<circle cx="348.5" cy="199.3" r="2.72"/>
<circle cx="173" cy="236.7" r="2.72"/>
<circle cx="209.6" cy="236.7" r="2.72"/>
<circle cx="267.5" cy="236.7" r="2.72"/>
<circle cx="316.3" cy="236.7" r="2.72"/>
</g>
<!-- layer: Staircase -->
<g fill="none" stroke="#000" stroke-width=".25">
<path d="M277.7 160.8v12.4M280.2 160.8v12.4M282.8 160.8v12.4M285.3 160.8v12.4M287.8 160.8v12.4M290.4 160.8v12.4M292.9 160.8v12.4M295.5 160.8v12.4M298 160.8v12.4M300.5 160.8v12.4M303.1 160.8v12.4M305.6 160.8v12.4"/>
<path d="M308.2 160.8v12.4M310.7 160.8v12.4M313.2 160.8v12.4M315.8 160.8v8.4M318.3 160.8v8.4M318.3 160.8h2.6M320.9 160.8v12.4"/>
</g>
<!-- layer: 0 -->
<g fill="#000" stroke="#000" stroke-width=".25">
<path d="M171.7 75.4l-1.4 1.7 1.5-1.5zM171.7 75.4l-1.4 1.7-.1-.2z"/>
<path d="M319 75.4l-1.5 1.5 .1 .2zM319 75.4l.2 .2-1.6 1.5z"/>
<path d="M121.6 93.8l1.6 1.6 .1-.2zM121.6 93.8l.2-.1 1.5 1.5z"/>
<path d="M126.2 95.9l1.5 1.5 .2-.2zM126.2 95.9l.2-.2 1.5 1.5z"/>
<path d="M130.8 93.8l1.5 1.6 .2-.2zM130.8 93.8l.2-.1 1.5 1.5z"/>
<path d="M171.7 84.5l-1.4 1.7 1.5-1.5zM171.7 84.5l-1.4 1.7-.1-.2z"/>
<path d="M173.7 80l-1.4 1.6 1.6-1.5zM172.2 81.5l1.5-1.5-1.4 1.6z"/>
<path d="M178 86l.2 .2 1.4-1.7zM179.6 84.5l.1 .2-1.5 1.5z"/>
<path d="M179.6 84.5l-1.4 1.7 1.5-1.5zM179.6 84.5l-1.4 1.7-.2-.2z"/>
<path d="M202.4 86l.2 .2 1.3-1.7zM203.9 84.5l.2 .2-1.5 1.5z"/>
<path d="M203.9 84.5l-1.3 1.7 1.5-1.5zM203.9 84.5l-1.3 1.7-.2-.2z"/>
<path d="M208.8 81.5l.1 .1 1.4-1.6zM210.3 80l.1 .1-1.5 1.5z"/>
<path d="M210.3 80l-1.4 1.6 1.5-1.5zM210.3 80l-1.4 1.6-.1-.1z"/>
<path d="M212.2 86l.1 .2 1.4-1.7zM213.7 84.5l.2 .2-1.6 1.5z"/>
<path d="M213.7 84.5l-1.4 1.7 1.6-1.5zM213.7 84.5l-1.4 1.7-.1-.2z"/>
<path d="M221.3 86l.2 .2 1.4-1.7zM222.9 84.5l.1 .2-1.5 1.5z"/>
<path d="M222.9 84.5l-1.4 1.7 1.5-1.5zM221.3 86l1.6-1.5-1.4 1.7z"/>
<path d="M232.4 86l.2 .2 1.3-1.7zM233.9 84.5l.2 .2-1.5 1.5z"/>
<path d="M233.9 84.5l-1.3 1.7 1.5-1.5zM233.9 84.5l-1.3 1.7-.2-.2z"/>
<path d="M256.8 86l.1 .2 1.4-1.7zM258.3 84.5l.2 .2-1.6 1.5z"/>
<path d="M258.3 84.5l-1.4 1.7 1.6-1.5zM258.3 84.5l-1.4 1.7-.1-.2z"/>
<path d="M266.7 81.5l.1 .1 1.4-1.6zM268.2 80l.2 .1-1.6 1.5z"/>
<path d="M268.2 80l-1.4 1.6 1.6-1.5zM266.7 81.5l1.5-1.5-1.4 1.6z"/>
<path d="M271.8 86l.1 .2 1.4-1.7zM273.3 84.5l.2 .2-1.6 1.5z"/>
<path d="M273.3 84.5l-1.4 1.7 1.6-1.5zM273.3 84.5l-1.4 1.7-.1-.2z"/>
<path d="M280.9 86l.2 .2 1.3-1.7zM282.4 84.5l.2 .2-1.5 1.5z"/>
<path d="M282.4 84.5l-1.3 1.7 1.5-1.5zM282.4 84.5l-1.3 1.7-.2-.2z"/>
<path d="M287 86l.2 .2 1.3-1.7zM288.5 84.5l.2 .2-1.5 1.5z"/>
<path d="M288.5 84.5l-1.3 1.7 1.5-1.5zM288.5 84.5l-1.3 1.7-.2-.2z"/>
<path d="M311.4 86l.1 .2 1.4-1.7zM312.9 84.5l.2 .2-1.6 1.5z"/>
<path d="M312.9 84.5l-1.4 1.7 1.6-1.5zM312.9 84.5l-1.4 1.7-.1-.2z"/>
<path d="M315.4 81.5l.2 .1 1.4-1.6zM317 80l.1 .1-1.5 1.5z"/>
<path d="M319 84.5l-1.5 1.5 .1 .2zM319 84.5l.2 .2-1.6 1.5z"/>
<path d="M326.6 97.9l1.7 1.4-1.5-1.6zM326.6 97.9l1.7 1.4-.2 .1z"/>
<path d="M326.6 93.8l1.5 1.6 .2-.2zM326.6 93.8l.2-.1 1.5 1.5z"/>
<path d="M326.6 97.9l1.5 1.5 .2-.1zM326.6 97.9l.2-.2 1.5 1.6z"/>
<path d="M331.2 95.9l1.5 1.5 .2-.2zM331.4 95.7l1.5 1.5-1.7-1.3z"/>
<path d="M335.8 93.8l1.5 1.6 .2-.2zM335.8 93.8l.1-.1 1.6 1.5z"/>
<path d="M130.8 104.2l1.7 1.4-1.5-1.5zM130.8 104.2l1.7 1.4-.2 .2z"/>
<path d="M130.8 104.2l1.5 1.6 .2-.2zM130.8 104.2l.2-.1 1.5 1.5z"/>
<path d="M326.8 106.9l-.2 .1 1.7 1.4zM326.6 107l1.7 1.4-.2 .2z"/>
<path d="M326.6 107l1.5 1.6 .2-.2zM326.6 107l.2-.1 1.5 1.5z"/>
<path d="M126.2 137l1.7 1.4-1.5-1.6zM126.2 137l1.7 1.4-.2 .1z"/>
<path d="M126.2 137l1.5 1.5 .2-.1zM126.2 137l.2-.2 1.5 1.6z"/>
<path d="M130.8 128.6l1.7 1.4-1.5-1.5zM130.8 128.6l1.7 1.4-.2 .1z"/>
<path d="M131 138.9l-.2 .1 1.7 1.4zM130.8 139l1.7 1.4-.2 .2z"/>
<path d="M130.8 128.6l1.5 1.5 .2-.1zM130.8 128.6l.2-.1 1.5 1.5z"/>
<path d="M326.8 122.2l-.2 .1 1.7 1.4zM326.6 122.3l1.7 1.4-.2 .2z"/>
<path d="M326.6 131.5l1.7 1.3-1.5-1.5zM326.6 131.5l1.7 1.3-.2 .2z"/>
<path d="M326.6 122.3l1.5 1.6 .2-.2zM326.6 122.3l.2-.1 1.5 1.5z"/>
<path d="M326.6 131.5l1.5 1.5 .2-.2zM326.6 131.5l.2-.2 1.5 1.5z"/>
<path d="M331.2 137l1.7 1.4-1.5-1.6zM331.2 137l1.7 1.4-.2 .1z"/>
<path d="M331.2 137l1.5 1.5 .2-.1zM331.2 137l.2-.2 1.5 1.6z"/>
<path d="M130.8 155.6l1.7 1.4-1.5-1.6zM130.8 155.6l1.7 1.4-.2 .1z"/>
<path d="M131 159.2l-.2 .2 1.7 1.3zM130.8 159.4l1.7 1.3-.2 .2z"/>
<path d="M130.8 139l1.5 1.6 .2-.2zM130.8 139l.2-.1 1.5 1.5z"/>
<path d="M130.8 155.6l1.5 1.5 .2-.1zM130.8 155.6l.2-.2 1.5 1.6z"/>
<path d="M326.6 142.4l1.7 1.3-1.5-1.5zM326.6 142.4l1.7 1.3-.2 .2z"/>
<path d="M326.6 154.5l1.7 1.4-1.5-1.5zM326.6 154.5l1.7 1.4-.2 .2z"/>
<path d="M326.6 160.1l1.7 1.4-1.5-1.6zM326.6 160.1l1.7 1.4-.2 .1z"/>
<path d="M326.6 142.4l1.5 1.5 .2-.2zM326.6 142.4l.2-.2 1.5 1.5z"/>
<path d="M326.6 154.5l1.5 1.6 .2-.2zM326.6 154.5l.2-.1 1.5 1.5z"/>
<path d="M130.8 159.4l1.5 1.5 .2-.2zM130.8 159.4l.2-.2 1.5 1.5z"/>
<path d="M326.6 172.5l1.7 1.4-1.5-1.5zM326.6 172.5l1.7 1.4-.2 .2z"/>
<path d="M326.6 160.1l1.5 1.5 .2-.1zM326.6 160.1l.2-.2 1.5 1.6z"/>
<path d="M331.2 170.5l1.7 1.4-1.5-1.5zM331.2 170.5l1.7 1.4-.2 .1z"/>
<path d="M331.2 170.5l1.5 1.5 .2-.1zM331.2 170.5l.2-.1 1.5 1.5z"/>
<path d="M121.6 190.4l1.7 1.4-1.5-1.6zM121.6 190.4l1.7 1.4-.1 .1z"/>
<path d="M126.2 188.3l1.7 1.4-1.5-1.5zM126.2 188.3l1.7 1.4-.2 .2z"/>
<path d="M131 190l-.2 .2 1.7 1.3zM130.8 190.2l1.7 1.3-.2 .2z"/>
<path d="M130.8 194.2l1.7 1.4-1.5-1.5zM130.8 194.2l1.7 1.4-.2 .2z"/>
<path d="M130.8 190.2l1.5 1.5 .2-.2zM130.8 190.2l.2-.2 1.5 1.5z"/>
<path d="M331.4 198.4l-.2 .2 1.7 1.4zM331.2 198.6l1.7 1.4-.2 .1z"/>
<path d="M141.5 216.8l-1.4 1.7 1.5-1.5zM141.5 216.8l-1.4 1.7-.2-.1z"/>
<path d="M170.2 218.4l.1 .1 1.4-1.7zM171.7 216.8l.1 .2-1.5 1.5z"/>
<path d="M171.7 216.8l-1.4 1.7 1.5-1.5zM171.7 216.8l-1.4 1.7-.1-.1z"/>
<path d="M174.2 218.4l.2 .1 1.3-1.7zM175.7 216.8l.2 .2-1.5 1.5z"/>
<path d="M175.7 216.8l-1.3 1.7 1.5-1.5zM175.7 216.8l-1.3 1.7-.2-.1z"/>
<path d="M206.7 218.4l.2 .1 1.4-1.7zM208.3 216.8l.1 .2-1.5 1.5z"/>
<path d="M208.3 216.8l-1.4 1.7 1.5-1.5zM208.3 216.8l-1.4 1.7-.2-.1z"/>
<path d="M264.6 218.4l.2 .1 1.4-1.7zM266.2 216.8l.1 .2-1.5 1.5z"/>
<path d="M266.2 216.8l-1.4 1.7 1.5-1.5zM266.2 216.8l-1.4 1.7-.2-.1z"/>
<path d="M311.2 218.4l.1 .1 1.4-1.7zM312.7 216.8l.2 .2-1.6 1.5z"/>
<path d="M312.7 216.8l-1.4 1.7 1.6-1.5zM311.2 218.4l1.5-1.6-1.4 1.7z"/>
<path d="M319 216.8l-1.5 1.6 .1 .1zM319 216.8l.2 .2-1.6 1.5z"/>
<path d="M335.9 205.7l-.1 .2 1.7 1.3zM335.8 205.9l1.7 1.3-.2 .2z"/>
<path d="M141.5 226l-1.4 1.7 1.5-1.5zM141.5 226l-1.4 1.7-.2-.2z"/>
<path d="M173.7 221.4l-1.4 1.7 1.6-1.5zM173.7 221.4l-1.4 1.7-.1-.2z"/>
<path d="M210.3 221.4l-1.5 1.5 .1 .2zM210.3 221.4l.1 .2-1.5 1.5z"/>
<path d="M210.3 221.4l-1.4 1.7 1.5-1.5zM210.3 221.4l-1.4 1.7-.1-.2z"/>
<path d="M266.7 222.9l.1 .2 1.4-1.7zM268.2 221.4l.2 .2-1.6 1.5z"/>
<path d="M268.2 221.4l-1.4 1.7 1.6-1.5zM268.2 221.4l-1.4 1.7-.1-.2z"/>
<path d="M315.4 222.9l.2 .2 1.4-1.7zM317 221.4l.1 .2-1.5 1.5z"/>
<path d="M317.5 227.5l.1 .2 1.4-1.7zM319 226l.2 .2-1.6 1.5z"/>
</g>
<!-- layer: hatc h -->
<path d="M245.6 47.7l-123.5-.5-29.3 100.3-30.3 58.6M147.9 67.4l-26.6 91.5-13.2 25.4M163.7 67.8l-28.2 96.8-13.9 26.7M329.4 72.4l-5.6 66.8-18.9 66.5M132.5 82.2l210.9 5.9" fill="none" stroke="#000" stroke-width=".25"/>
<!-- layer: site -->
<path d="M136.9 67.1l207.7 5.8-5.7 69.1-18.7 65.4-223.5-24.3 14.6-28.2z" fill="none" stroke="#000" stroke-width=".3"/>
<!-- layer: A-DIMS-EXTR -->
<path d="M245.5 67.5l.2-39.6-138.5-.5-32.8 112.7-29.5 56.9M96.7 183.1l-16.6 32.1" fill="none" stroke="#000" stroke-width=".25"/>
<!-- layer: wall -->
<path d="M.7 3.3h417.4v293.5h-417.4zM.7 268.7h417.4M133.9 268.7v28.1M231.1 268.7v28.1M298.5 268.7v28.1M353 268.7v28.1M388.4 268.7v28.1M.7 296.8h417.4M133.9 282.8h97.2" fill="none" stroke="#000" stroke-width=".3"/>
<!-- layer: DIM -->
<path d="M1.7 271.7h27.8v22.6h-27.8z" fill="none" stroke="#000" stroke-width=".25"/>
<text font-size="25.3" x="397.6" y="291.3">1</text>
<text font-size="8.8" x="31.2" y="278">URBAN PARK PVT. LTD</text>
<text font-size="6.6" x="299.5" y="294.2">ER. SUJAN ACHARYA</text>
<text font-size="6.5" x="136.2" y="275.6">RESIDENCE DESIGN</text>
<g font-size="5.7">
<text x="232.9" y="60.9" transform="rotate(-90 232.9 60.9)">X</text>
<text x="232.9" y="244" transform="rotate(-90 232.9 244)">X</text>
</g>
<g font-size="4.3">
<text x="157.4" y="42.4">13 FEET WIDE ROAD</text>
<text x="241.5" y="58.3" transform="rotate(-90 241.5 58.3)">DEAD END</text>
<text x="144.5" y="76.5" transform="rotate(-73 144.5 76.5)">20 FEET ROW</text>
<text x="160" y="77.9" transform="rotate(-73 160 77.9)">SETBACK LINE</text>
<text x="94.1" y="139" transform="rotate(-75 94.1 139)">13 FEET WIDE ROAD</text>
<text x="207.2" y="253.4">GROUND FLOOR PLAN</text>
<text x="204" y="258.5">FLOOR AREA: 1494 SQ.FT</text>
<text x="233.7" y="273.6">ARCHITECT:</text>
<text x="301.8" y="274.5">CIVIL</text>
<text x="136.4" y="280.5">CLIENT:</text>
<text x="159.3" y="280.6">MR. MANDIP SUBEDI</text>
<text x="301.7" y="279.7">ENGINEER/</text>
<text x="355.4" y="276.8">SCALE:</text>
<text x="31.5" y="284.3">BUDDHAGAR, KATHMANDU</text>
<text x="301.8" y="284.9">STRUCTURE:</text>
<text x="355.9" y="285.7">1:100</text>
<text x="31.5" y="289.7">urbanparknepal@gmail.com</text>
<text x="136.4" y="291.9">SHEET:</text>
<text x="160.1" y="291.9">SITE PLAN</text>
<text x="31.7" y="294.7">www.urbanpark.com.np</text>
</g>
<g font-size="3.5">
<text x="171.7" y="65.1">A</text>
<text x="208.2" y="65.1">B</text>
<text x="266.1" y="65.1">C</text>
<text x="314.8" y="65.1">D</text>
<text x="109.5" y="97.3">3</text>
<text x="347.3" y="97.3">3</text>
<text x="109.5" y="138.4">2</text>
<text x="347.4" y="138.4">2</text>
<text x="346.9" y="171.9">1'</text>
<text x="109.6" y="189.8">1</text>
<text x="347.5" y="200">1</text>
<text x="171.7" y="237.4">A</text>
<text x="208.2" y="237.4">B</text>
<text x="266.1" y="237.4">C</text>
<text x="314.8" y="237.4">D</text>
</g>
<g font-size="2.8">
<text x="212.1" y="105.5">TOILET</text>
<text x="209.8" y="108.9">4'-6&quot; X 7'-9&quot;</text>
<text x="284.8" y="112.3">KITCHEN/DINING</text>
<text x="287.4" y="115.7">15'-3&quot; X 20'-3&quot;</text>
<text x="179.7" y="124.3">11'-8&quot; X 13'-4&quot;</text>
<text x="181.4" y="121">BEDROOM</text>
<text x="237.3" y="125.1">LIVING ROOM</text>
<text x="237.7" y="128.5">14'-2&quot; X 21'-0&quot;</text>
<text x="273.1" y="138.4">DN</text>
<text x="165.4" y="149.4">UP</text>
<text x="229.1" y="157.7">UP</text>
<text x="273.3" y="166.4">DN</text>
<text x="238.9" y="179.9">GREEN SPACE</text>
<text x="240.1" y="183.3">12'-0&quot; X 11'-6&quot;</text>
</g>
<g font-size="2.5">
<text x="241.5" y="75.4">48'-4&quot;</text>
<text x="189.6" y="80">12'</text>
<text x="236.9" y="80">19'</text>
<text x="290.2" y="80">16'</text>
<text x="172.5" y="84.6">2'-7&quot;</text>
<text x="190.1" y="84.6">8'</text>
<text x="205.7" y="84.6">3'-3&quot;</text>
<text x="216.7" y="84.6">3'</text>
<text x="225.2" y="84.6">3'-8&quot;</text>
<text x="244.5" y="84.6">8'</text>
<text x="262" y="84.6">4'-11&quot;</text>
<text x="276.2" y="84.6">3'</text>
<text x="283.9" y="84.6">2'</text>
<text x="299.1" y="84.6">8'</text>
<text x="314.4" y="84.6">2'</text>
<text x="326.7" y="99.1" transform="rotate(-90 326.7 99.1)">1'-4&quot;</text>
<text x="130.8" y="102.2" transform="rotate(-90 130.8 102.2)">3'-5&quot;</text>
<text x="326.7" y="104.1" transform="rotate(-90 326.7 104.1)">3'</text>
<text x="130.8" y="118" transform="rotate(-90 130.8 118)">8'</text>
<text x="326.7" y="116.3" transform="rotate(-90 326.7 116.3)">5'</text>
<text x="126.3" y="120.4" transform="rotate(-90 126.3 120.4)">13'-6&quot;</text>
<text x="331.2" y="120.4" transform="rotate(-90 331.2 120.4)">13'-6&quot;</text>
<text x="326.7" y="128.5" transform="rotate(-90 326.7 128.5)">3'</text>
<text x="130.8" y="137" transform="rotate(-90 130.8 137)">3'-5&quot;</text>
<text x="326.7" y="140.1" transform="rotate(-90 326.7 140.1)">3'-7&quot;</text>
<text x="121.7" y="146" transform="rotate(-90 121.7 146)">31'-8&quot;</text>
<text x="130.9" y="150.5" transform="rotate(-90 130.9 150.5)">5'-5&quot;</text>
<text x="326.7" y="150" transform="rotate(-90 326.7 150)">4'</text>
<text x="335.8" y="153.7" transform="rotate(-90 335.8 153.7)">36'-9&quot;</text>
<text x="130.8" y="160.7" transform="rotate(-90 130.8 160.7)">1'-3&quot;</text>
<text x="326.7" y="161.3" transform="rotate(-90 326.7 161.3)">1'-10&quot;</text>
<text x="331.3" y="156.1" transform="rotate(-90 331.3 156.1)">11'</text>
<text x="126.3" y="167.3" transform="rotate(-90 126.3 167.3)">16'-10&quot;</text>
<text x="326.7" y="169.4" transform="rotate(-90 326.7 169.4)">4'-1&quot;</text>
<text x="130.8" y="178.7" transform="rotate(-90 130.8 178.7)">10'-1&quot;</text>
<text x="331.2" y="187.7" transform="rotate(-90 331.2 187.7)">9'-3&quot;</text>
<text x="130.9" y="195.4" transform="rotate(-90 130.9 195.4)">1'-4&quot;</text>
<text x="152.7" y="216.9">9'-11&quot;</text>
<text x="170.5" y="216.9">1'-4&quot;</text>
<text x="188.1" y="216.9">10'-8&quot;</text>
<text x="189.6" y="221.5">12'</text>
<text x="234.8" y="216.9">19'</text>
<text x="236.9" y="221.5">19'</text>
<text x="285.5" y="216.9">15'-3&quot;</text>
<text x="290.2" y="221.5">16'</text>
<text x="312.7" y="216.9">2'-1&quot;</text>
<text x="226.4" y="226">58'-3&quot;</text>
</g>
<g font-size="2.4">
<text x="188.2" y="93.2">W1</text>
<text x="215.8" y="93.1">W2</text>
<text x="245.4" y="92.9">W1</text>
<text x="275.3" y="93.1">W2</text>
<text x="304.6" y="93.1">W1</text>
<text x="311.5" y="104.5">W2</text>
<text x="166.3" y="117.8">W1</text>
<text x="212.8" y="119.7">D2</text>
<text x="311.5" y="128.9">W2</text>
<text x="205.2" y="132.2">D1</text>
<text x="204.2" y="149.5">MD</text>
<text x="311.5" y="150.1">W3</text>
<text x="270" y="165.7">D2</text>
<text x="304.6" y="163.8">W1</text>
<text x="204.1" y="173">J</text>
<text x="276.9" y="183.4">CW</text>
</g>
<text font-size="2.2" x="7" y="284">F:\all-03 copy.png</text>
</svg>
